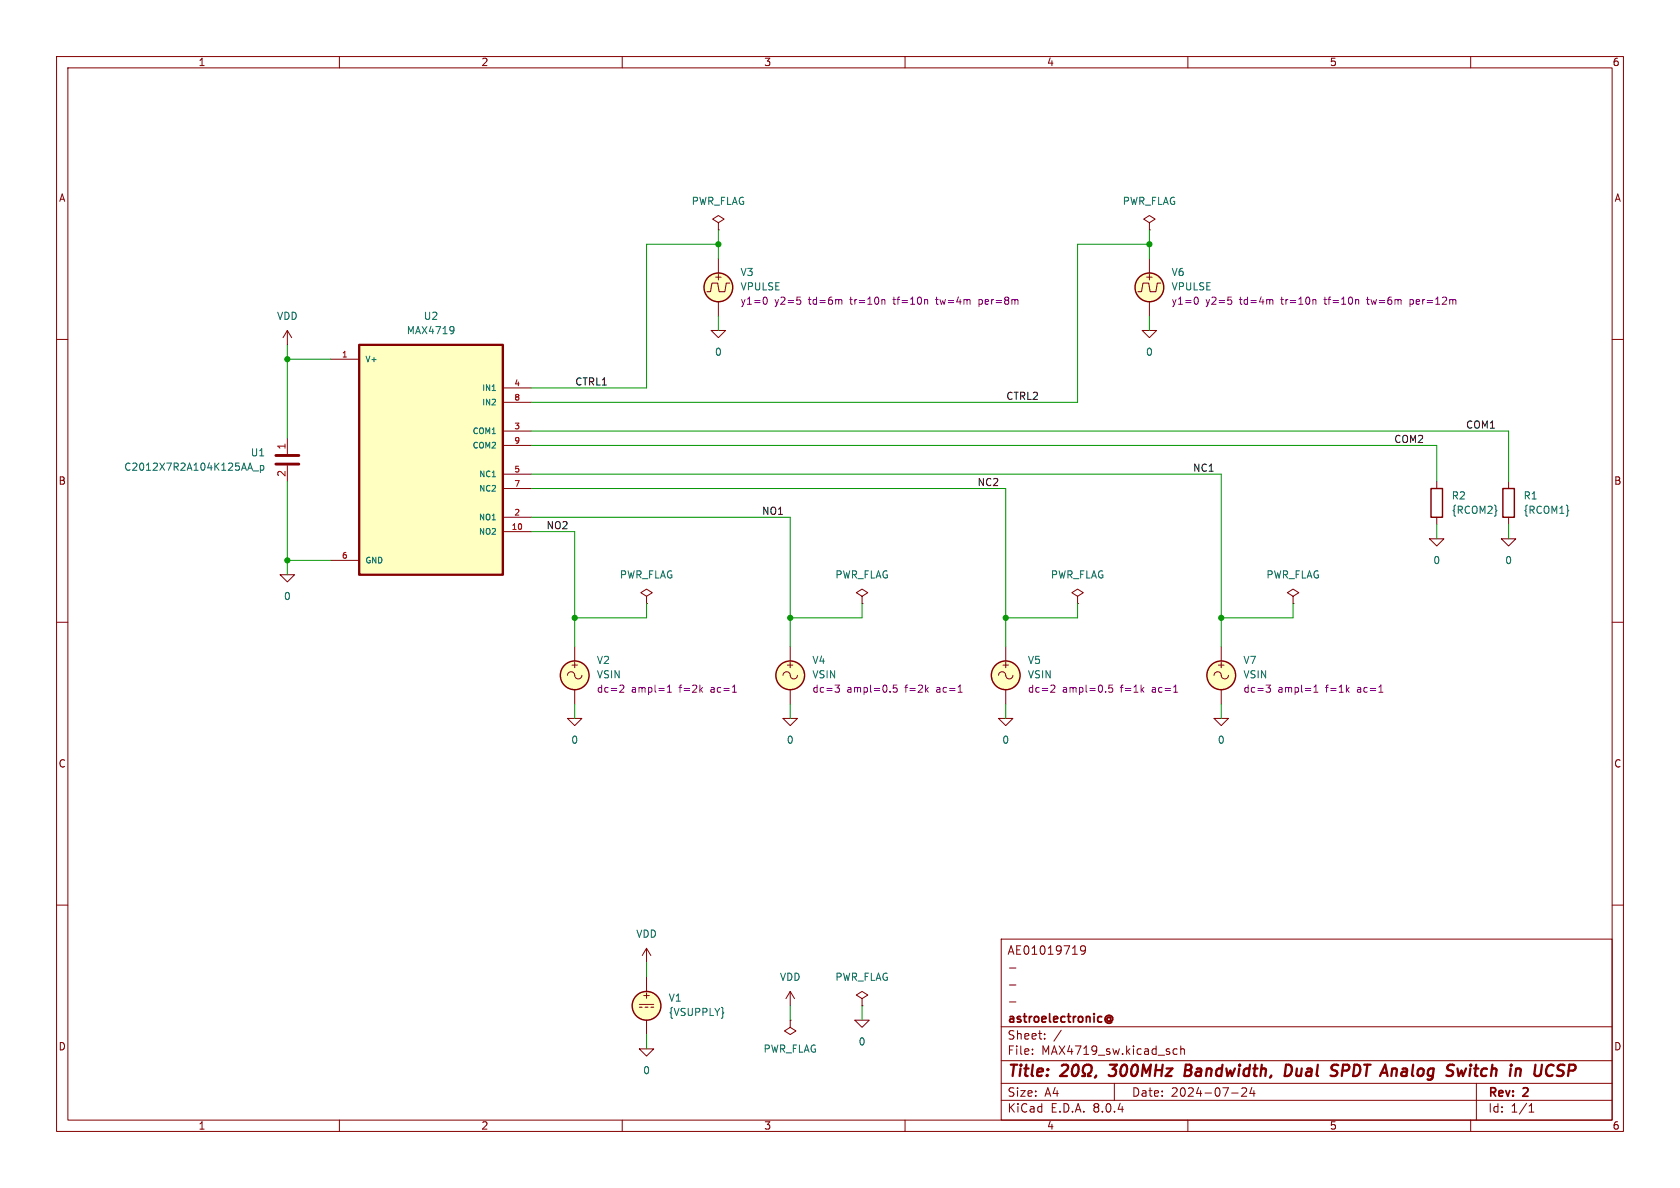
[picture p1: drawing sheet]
<svg xmlns="http://www.w3.org/2000/svg" width="297mm" height="210mm" viewBox="0 0 297 210" stroke-linecap="round" stroke-linejoin="round" font-family="sans-serif">
<g fill="none" stroke="#840000" stroke-width=".18">
<path d="M10 10h277v190h-277zM12 12h273v186h-273zM60 10v2M110 10v2M160 10v2M210 10v2M260 10v2M127 39.4l1-.7-1-.6-1 .6 1 .7v1.2M203.2 39.4l1-.7-1-.6-1 .6 1 .7v1.2M10 60h2M125.7 58.4h2.6l-1.3 1.3zM127 40.6h.1"/>
<path d="M127 45.7v2.6M127 53.3v2.6M129 50h-.6l-.3 1.6h-1l-.2-1.6h-1l-.3 1.6h-.6M201.9 58.4h2.6l-1.3 1.3zM203.2 40.6h.1M203.2 45.7v2.6M203.2 53.3v2.6M205.2 50h-.6l-.3 1.6h-1l-.2-1.6h-1l-.3 1.6h-.6M285 60h2M50.8 77.5v2.8M50.8 82.3v2.8M252.7 95.3h2.6l-1.3 1.2z"/>
<path d="M254 85.1v1.3M254 91.4v1.3M265.4 95.3h2.6l-1.3 1.2zM266.7 85.1v1.3M266.7 91.4v1.3M10 110h2M49.5 101.6h2.6l-1.3 1.3zM100.3 119.4a.67 .67 0 0 1 .8-.6 .67 .67 0 0 1 .5 .8 .64 .64 0 0 0 .7 .4 .64 .64 0 0 0 .6-.6M101.6 114.3v2.5M138.4 119.4a.67 .67 0 0 1 .8-.6 .67 .67 0 0 1 .5 .8 .64 .64 0 0 0 .7 .4 .64 .64 0 0 0 .6-.6M139.7 114.3v2.5M152.4 105.4l1-.6-1-.7-1 .7 1 .6v1.3"/>
<path d="M152.4 106.7h.1M176.5 119.4a.67 .67 0 0 1 .8-.6 .67 .67 0 0 1 .5 .8 .64 .64 0 0 0 .7 .4 .64 .64 0 0 0 .6-.6M177.8 114.3v2.5M228.6 105.4l1-.6-1-.7-1 .7 1 .6v1.3M228.6 106.7h.1M285 110h2M101.6 121.9v2.6M139.7 121.9v2.6M177.8 121.9v2.6M10 160h2M285 160h2M113 177.5h2.6"/>
<path d="M113 178.1h.5M114 178.1h.6M114.3 167.6l-.8 1.3M114.3 167.6v2.6M114.3 172.7v2.6M114.3 167.6l.8 1.3M115.1 178.1h.5M139.7 175.3v2.5M139.7 175.3l-.8 1.2M139.7 175.3l.8 1.2M152.4 176.5l1-.6-1-.6-1 .6 1 .6v1.3M152.4 177.8h.1"/>
<path d="M177 166h108v32h-108zM178.5 177.1h1.1M178.5 174.1h1.1M178.5 171.1h1.1M191.9 167.8l-.3 .3h-.4l-.2-.3 .2-.5 .4-.1 .2 .1a.99 .99 0 0 1-.3 1.4h-.3M60 198v2M110 198v2M113 185.4h2.6l-1.3 1.3zM114.3 180.3v2.6M139.7 180.3v1.3l1 .6-1 .7-1-.7 1-.6M139.7 180.3h.1M151.1 180.3h2.6l-1.3 1.3z"/>
<path d="M160 198v2M177 194.5h108M177 191.5h108M177 187.5h108M177 181.5h108M182.5 186.3v.1M182.5 185.5v.1M184.7 183.6v.1M184.7 182.8v.1M187.6 182.1l-1.3 2M197 191.5v3M207.4 186.1l.3 .3 .4-.1"/>
<path d="M208.1 185.5l-.4-.1-.3 .3M208.7 185.5l.3-.1 .3 .1 .1 .9M208.7 184.9v1.5M210 198v2M217.7 193.2h1.2M219.7 192.3l-.2 .1M220.1 192.3l.3 .3-.1 .3-.8 .9h.9M221.3 192.2l-.3 1.1h.9M221.7 192.8v1M260 198v2M261 191.5v6.5M270.3 196.6h.9"/>
<path d="M270.3 195.5l.4-.4v1.5"/>
</g>
<g fill="none" stroke="#840000" stroke-width=".4">
<path d="M187.7 188.4l.3-.2h.5a.45 .45 0 0 1 .3 .6l-.1 .3-1.3 1.1h1.2M189.8 188.4a.46 .46 0 0 1 .5-.2 .46 .46 0 0 1 .3 .4 1.15 1.15 0 0 1-.7 1.6l-.2-.1a1.54 1.54 0 0 1 .1-1.7zM191.3 190.2h.5v-.4a.88 .88 0 0 1-.2-1.3 .88 .88 0 0 1 1.3 0 1.04 1.04 0 0 1-.5 1.3l-.1 .4h.5M193.8 190.1l-.2 .4M196 190l.3 .2M196.2 188.2h1.3M209.5 189.2h.7M210.2 189.2l.3 .1M210.3 188.2h-.7l-.2 2 1-.1M210.4 189.1l-.2 .1M227.4 188.2h.4a1.08 1.08 0 0 1 .6 1.1 1.08 1.08 0 0 1-.8 .9h-.5zM237.3 189.3h.8"/>
<path d="M238.2 188.2h-.7l-.3 2M259.2 188.9l-.6 1.3M259.9 188.9l-.1 1.3M271.5 188.2l-.2 1.6 .3 .4h.4M275.8 188.2l.8 .1M276.1 189.3a.49 .49 0 0 1 .3 .5 .49 .49 0 0 1-.4 .4"/>
</g>
<path d="M195.6 179.7a.61 .61 0 0 1 .9-.1 .61 .61 0 0 1 0 .9l-.2-.1M196.3 180a.36 .36 0 0 0-.5-.1 .36 .36 0 0 0 0 .6 .36 .36 0 0 0 .5-.1M196.3 179.8v.6M195.6 180.7a.69 .69 0 0 0 1 0" fill="none" stroke="#840000" stroke-width=".3"/>
<g fill="none" stroke="#840000" stroke-width=".25">
<path d="M253 86.4h2v5h-2zM265.7 86.4h2v5h-2z"/>
<circle cx="127" cy="50.8" r="2.54"/>
<circle cx="203.2" cy="50.8" r="2.54"/>
<circle cx="101.6" cy="119.4" r="2.54"/>
<circle cx="139.7" cy="119.4" r="2.54"/>
<circle cx="177.8" cy="119.4" r="2.54"/>
<circle cx="114.3" cy="177.8" r="2.54"/>
</g>
<g fill="#ffffc2" stroke="#ffffc2" stroke-width=".18">
<circle cx="114.3" cy="177.8" r="2.54"/>
<circle cx="101.6" cy="119.4" r="2.54"/>
<circle cx="203.2" cy="50.8" r="2.54"/>
<circle cx="177.8" cy="119.4" r="2.54"/>
<circle cx="127" cy="50.8" r="2.54"/>
<circle cx="139.7" cy="119.4" r="2.54"/>
</g>
<g fill="none" stroke="#840084" stroke-width=".18">
<path d="M135.2 52.5a.68 .68 0 0 1 .5 .7 .68 .68 0 0 1-.5 .6M140.9 52.5h.6M141.3 53l.3 .2v.3l-.3 .3M148.5 52.9l.3 .2v.7M156.1 52.9l.3 .2v.7M163.8 52.9l.2 .2v.7M165.4 52.9h.5M165.6 52.5v1.2M173.1 53.7l.3 .1M173.1 52.9v1.3M173.4 52.9l-.3 .1M211.4 52.5a.68 .68 0 0 1 .5 .7 .68 .68 0 0 1-.5 .6"/>
<path d="M217.1 52.5h.6M217.5 53l.3 .2v.3l-.3 .3M224.7 52.9l.3 .2v.7M232.3 52.9l.3 .2v.7M240 52.9l.2 .2v.7M241.6 52.9h.5M241.8 52.5v1.2M249.3 53.7l.3 .1M249.3 52.9v1.3M249.6 52.9l-.3 .1M109.8 121.1l.4 .1 .1 .3-.8 .9h.8M118 122.4h.7"/>
<path d="M118 121.5l.3-.4v1.3M129.5 122.4h.7M147.6 121.1h.8l-.4 .5 .3 .1 .1 .4-.2 .3h-.4M158.6 121.1h-.6l-.1 .6 .2-.1h.4l.1 .2v.4l-.2 .2-.5-.2M169.4 122.4h.7M186 121.1l.4 .1 .1 .3-.8 .9h.8M196.7 121.1h-.6l-.1 .6 .2-.1h.4l.1 .2v.4l-.2 .2-.5-.2M207.5 122.4h.7"/>
</g>
<path d="M48.8 82h4M48.8 80.5h4" fill="none" stroke="#840000" stroke-width=".51"/>
<path d="M44.2 81.9l.4 1.2M44.8 83.3h.9M46 82.3v1.3M46 82.3h.4l.2 .2-.1 .6h-.5" fill="none" stroke="#006464" stroke-width=".18"/>
<path d="M63.5 61h25.4v40.6h-25.4z" fill="#ffffc2"/>
<path d="M63.5 61h25.4v40.6h-25.4z" fill="none" stroke="#840000" stroke-width=".41"/>
<g fill="none" stroke="#840000" stroke-width=".18">
<path d="M50.8 58.4l-.8 1.3M50.8 58.4v2.6M50.8 58.4l.8 1.3M58.4 63.5h5.1M88.9 76.2h5.1M88.9 68.6h5.1M88.9 71.1h5.1M88.9 78.7h5.1M58.4 99.1h5.1M88.9 94h5.1M88.9 91.4h5.1M88.9 83.8h5.1"/>
<path d="M88.9 86.4h5.1M114.3 105.4l1-.6-1-.7-1 .7 1 .6v1.3M114.3 106.7h.1M190.5 105.4l1-.6-1-.7-1 .7 1 .6v1.3M190.5 106.7h.1M214.6 119.4a.67 .67 0 0 1 .8-.6 .67 .67 0 0 1 .5 .8 .64 .64 0 0 0 .7 .4 .64 .64 0 0 0 .6-.6M215.9 114.3v2.5M100.3 127h2.6l-1.3 1.3zM138.4 127h2.6l-1.3 1.3zM176.5 127h2.6l-1.3 1.3zM214.6 127h2.6l-1.3 1.3zM215.9 121.9v2.6"/>
</g>
<path d="M80 57.7l.2 .2a1.07 1.07 0 0 1-.1 1M80.3 58.3l-.3 .2M87 69h.6" fill="none" stroke="#006464" stroke-width=".18"/>
<circle cx="215.9" cy="119.4" r="2.54" fill="#ffffc2" stroke="#ffffc2" stroke-width=".18"/>
<circle cx="215.9" cy="119.4" r="2.54" fill="none" stroke="#840000" stroke-width=".25"/>
<path d="M223.8 121.1h.8l-.4 .5 .3 .1 .1 .4-.2 .3h-.4M232.3 122.4h.7M232.3 121.5l.3-.4v1.3M243.8 122.4h.7" fill="none" stroke="#840084" stroke-width=".18"/>
<g fill="none" stroke="#009600" stroke-width=".18">
<path d="M127 43.2h-12.7v25.4h-20.3M127 40.6v5.1M127 55.9v2.5M203.2 43.2h-12.7v27.9h-96.5M203.2 40.6v5.1M203.2 55.9v2.5M50.8 61v16.5M50.8 63.5h7.6M94 76.2h172.7v8.9M94 78.7h160v6.4M50.8 85.1v16.5M50.8 99.1h7.6"/>
<path d="M94 83.8h121.9v30.5M94 86.4h83.8v27.9M94 91.4h45.7v22.9M94 94h7.6v20.3M254 92.7v2.6M266.7 92.7v2.6M114.3 106.7v2.5h-12.7M152.4 106.7v2.5h-12.7M190.5 106.7v2.5h-12.7M228.6 106.7v2.5h-12.7M101.6 124.5v2.5M139.7 124.5v2.5"/>
<path d="M177.8 124.5v2.5M215.9 124.5v2.5M114.3 170.2v2.5M139.7 177.8v2.5M152.4 177.8v2.5M114.3 182.9v2.5"/>
</g>
<g fill="#009600" stroke="#009600" stroke-width=".18">
<circle cx="50.8" cy="63.5" r=".46"/>
<circle cx="139.7" cy="109.2" r=".46"/>
<circle cx="50.8" cy="99.1" r=".46"/>
<circle cx="215.9" cy="109.2" r=".46"/>
<circle cx="177.8" cy="109.2" r=".46"/>
<circle cx="101.6" cy="109.2" r=".46"/>
<circle cx="127" cy="43.2" r=".46"/>
<circle cx="203.2" cy="43.2" r=".46"/>
</g>
<g font-size="2.8" fill="#840000">
<text x="178" y="190.9">Title:</text>
<text x="197" y="190.9">300MHz</text>
<text x="211.1" y="190.9">Bandwidth,</text>
<text x="229.6" y="190.9">Dual</text>
<text x="238.6" y="190.9">SPDT Analog</text>
<text x="260.6" y="190.9">Switch</text>
<text x="272.6" y="190.9">in</text>
<text x="277.7" y="190.9">UCSP</text>
</g>
<g font-size="2.1" fill="#840000">
<text x="178" y="169">AE01019719</text>
<text x="178" y="184">Sheet:</text>
<text x="178" y="181.2">astroelectronic@</text>
<text x="178" y="186.7">File:</text>
<text x="184.1" y="186.7">MAX4719_sw.kicad_sch</text>
<text x="178" y="196.9">KiCad</text>
<text x="178" y="194.1">Size:</text>
<text x="184.7" y="194.1">A4</text>
<text x="185.7" y="196.9">E.D.A.</text>
<text x="193.3" y="196.9">8.0.4</text>
<text x="200" y="194.1">Date:</text>
<text x="207" y="194.1">2024-07-24</text>
<text x="263" y="194.3">Rev:</text>
<text x="263" y="196.9">Id:</text>
<text x="267.1" y="196.9">1/1</text>
<text x="269.4" y="194.3">2</text>
</g>
<g font-size="1.8" fill="#840000">
<text x="35" y="11.9">1</text>
<text x="85" y="11.9">2</text>
<text x="135" y="11.9">3</text>
<text x="185" y="11.9">4</text>
<text x="235" y="11.9">5</text>
<text x="285" y="11.9">6</text>
<text x="10.3" y="35.9">A</text>
<text x="285.3" y="35.9">A</text>
<text x="126.1" y="49.8">+</text>
<text x="202.3" y="49.8">+</text>
<text x="10.3" y="85.9">B</text>
<text x="285.3" y="85.9">B</text>
<text x="100.7" y="118.3">+</text>
<text x="138.8" y="118.3">+</text>
<text x="176.9" y="118.3">+</text>
<text x="215" y="118.3">+</text>
<text x="10.3" y="135.9">C</text>
<text x="285.3" y="135.9">C</text>
<text x="113.4" y="176.8">+</text>
<text x="10.3" y="185.9">D</text>
<text x="285.3" y="185.9">D</text>
<text x="35" y="199.9">1</text>
<text x="85" y="199.9">2</text>
<text x="135" y="199.9">3</text>
<text x="185" y="199.9">4</text>
<text x="235" y="199.9">5</text>
<text x="285" y="199.9">6</text>
</g>
<g font-size="1.8" fill="#006464">
<text x="122.2" y="36.4">PWR_FLAG</text>
<text x="198.4" y="36.4">PWR_FLAG</text>
<text x="130.8" y="49">V3</text>
<text x="130.8" y="51.5">VPULSE</text>
<text x="207" y="49">V6</text>
<text x="207" y="51.5">VPULSE</text>
<text x="48.9" y="56.7">VDD</text>
<text x="71.8" y="59.3">MAX4719</text>
<text x="74.8" y="56.7">U2</text>
<text x="126.3" y="63.1">0</text>
<text x="202.5" y="63.1">0</text>
<text x="21.9" y="83.4">C2012X7R2A104K125AA_p</text>
<text x="44.2" y="80.9">U1</text>
<text x="256.6" y="88.5">R2</text>
<text x="269.3" y="88.5">R1</text>
<text x="256.6" y="91">{RCOM2}</text>
<text x="269.3" y="91">{RCOM1}</text>
<text x="253.3" y="99.9">0</text>
<text x="266" y="99.9">0</text>
<text x="50.1" y="106.3">0</text>
<text x="109.5" y="102.5">PWR_FLAG</text>
<text x="147.6" y="102.5">PWR_FLAG</text>
<text x="185.7" y="102.5">PWR_FLAG</text>
<text x="223.8" y="102.5">PWR_FLAG</text>
<text x="105.4" y="117.6">V2</text>
<text x="143.5" y="117.6">V4</text>
<text x="181.6" y="117.6">V5</text>
<text x="219.7" y="117.6">V7</text>
<text x="105.4" y="120.1">VSIN</text>
<text x="143.5" y="120.1">VSIN</text>
<text x="181.6" y="120.1">VSIN</text>
<text x="219.7" y="120.1">VSIN</text>
<text x="100.9" y="131.7">0</text>
<text x="139" y="131.7">0</text>
<text x="177.1" y="131.7">0</text>
<text x="215.2" y="131.7">0</text>
<text x="112.4" y="166">VDD</text>
<text x="137.8" y="173.6">VDD</text>
<text x="147.6" y="173.6">PWR_FLAG</text>
<text x="118.1" y="177.3">V1</text>
<text x="118.1" y="179.8">{VSUPPLY}</text>
<text x="151.7" y="185">0</text>
<text x="113.6" y="190.1">0</text>
<text x="134.9" y="186.3">PWR_FLAG</text>
</g>
<g font-size="1.8" fill="#840084">
<text x="130.8" y="54.1">y1=0</text>
<text x="136.9" y="54.1">y2=5</text>
<text x="143.1" y="54.1">td=6m</text>
<text x="150.6" y="54.1">tr=10n</text>
<text x="158.4" y="54.1">tf=10n</text>
<text x="166.2" y="54.1">tw=4m</text>
<text x="173.9" y="54.1">per=8m</text>
<text x="207" y="54.1">y1=0</text>
<text x="213.1" y="54.1">y2=5</text>
<text x="219.3" y="54.1">td=4m</text>
<text x="226.8" y="54.1">tr=10n</text>
<text x="234.6" y="54.1">tf=10n</text>
<text x="242.4" y="54.1">tw=6m</text>
<text x="250.1" y="54.1">per=12m</text>
<text x="105.4" y="122.7">dc=2</text>
<text x="111.6" y="122.7">ampl=1</text>
<text x="120.2" y="122.7">f=2k</text>
<text x="125.9" y="122.7">ac=1</text>
<text x="143.5" y="122.7">dc=3</text>
<text x="149.7" y="122.7">ampl=0.5</text>
<text x="160.1" y="122.7">f=2k</text>
<text x="165.8" y="122.7">ac=1</text>
<text x="181.6" y="122.7">dc=2</text>
<text x="187.8" y="122.7">ampl=0.5</text>
<text x="198.2" y="122.7">f=1k</text>
<text x="203.9" y="122.7">ac=1</text>
<text x="219.7" y="122.7">dc=3</text>
<text x="225.9" y="122.7">ampl=1</text>
<text x="234.5" y="122.7">f=1k</text>
<text x="240.2" y="122.7">ac=1</text>
</g>
<g font-size="1.8" fill="#0f0f0f">
<text x="101.6" y="68.2">CTRL1</text>
<text x="177.8" y="70.8">CTRL2</text>
<text x="259.1" y="75.9">COM1</text>
<text x="210.8" y="83.5">NC1</text>
<text x="246.4" y="78.4">COM2</text>
<text x="172.7" y="86">NC2</text>
<text x="96.5" y="93.6">NO2</text>
<text x="134.6" y="91.1">NO1</text>
</g>
<g font-size="1.8" fill="#a90000">
<text x="50.5" y="79.6" transform="rotate(-90 50.5 79.6)">1</text>
<text x="50.5" y="84.4" transform="rotate(-90 50.5 84.4)">2</text>
</g>
<g font-size="1.4" fill="#a90000">
<text x="60.3" y="63.2">1</text>
<text x="90.8" y="68.3">4</text>
<text x="90.8" y="70.9">8</text>
<text x="90.8" y="75.9">3</text>
<text x="90.8" y="83.6">5</text>
<text x="90.8" y="78.5">9</text>
<text x="90.8" y="86.1">7</text>
<text x="90.3" y="93.7">10</text>
<text x="90.8" y="91.2">2</text>
<text x="60.3" y="98.8">6</text>
</g>
<g font-size="1.4" fill="#006464">
<text x="64.5" y="64.2">V+</text>
<text x="85.1" y="69.3">IN1</text>
<text x="85.1" y="71.9">IN2</text>
<text x="83.4" y="76.9">COM1</text>
<text x="83.4" y="79.5">COM2</text>
<text x="84.6" y="84.6">NC1</text>
<text x="84.6" y="87.1">NC2</text>
<text x="84.5" y="94.7">NO2</text>
<text x="84.5" y="92.2">NO1</text>
<text x="64.5" y="99.8">GND</text>
</g>
</svg>
